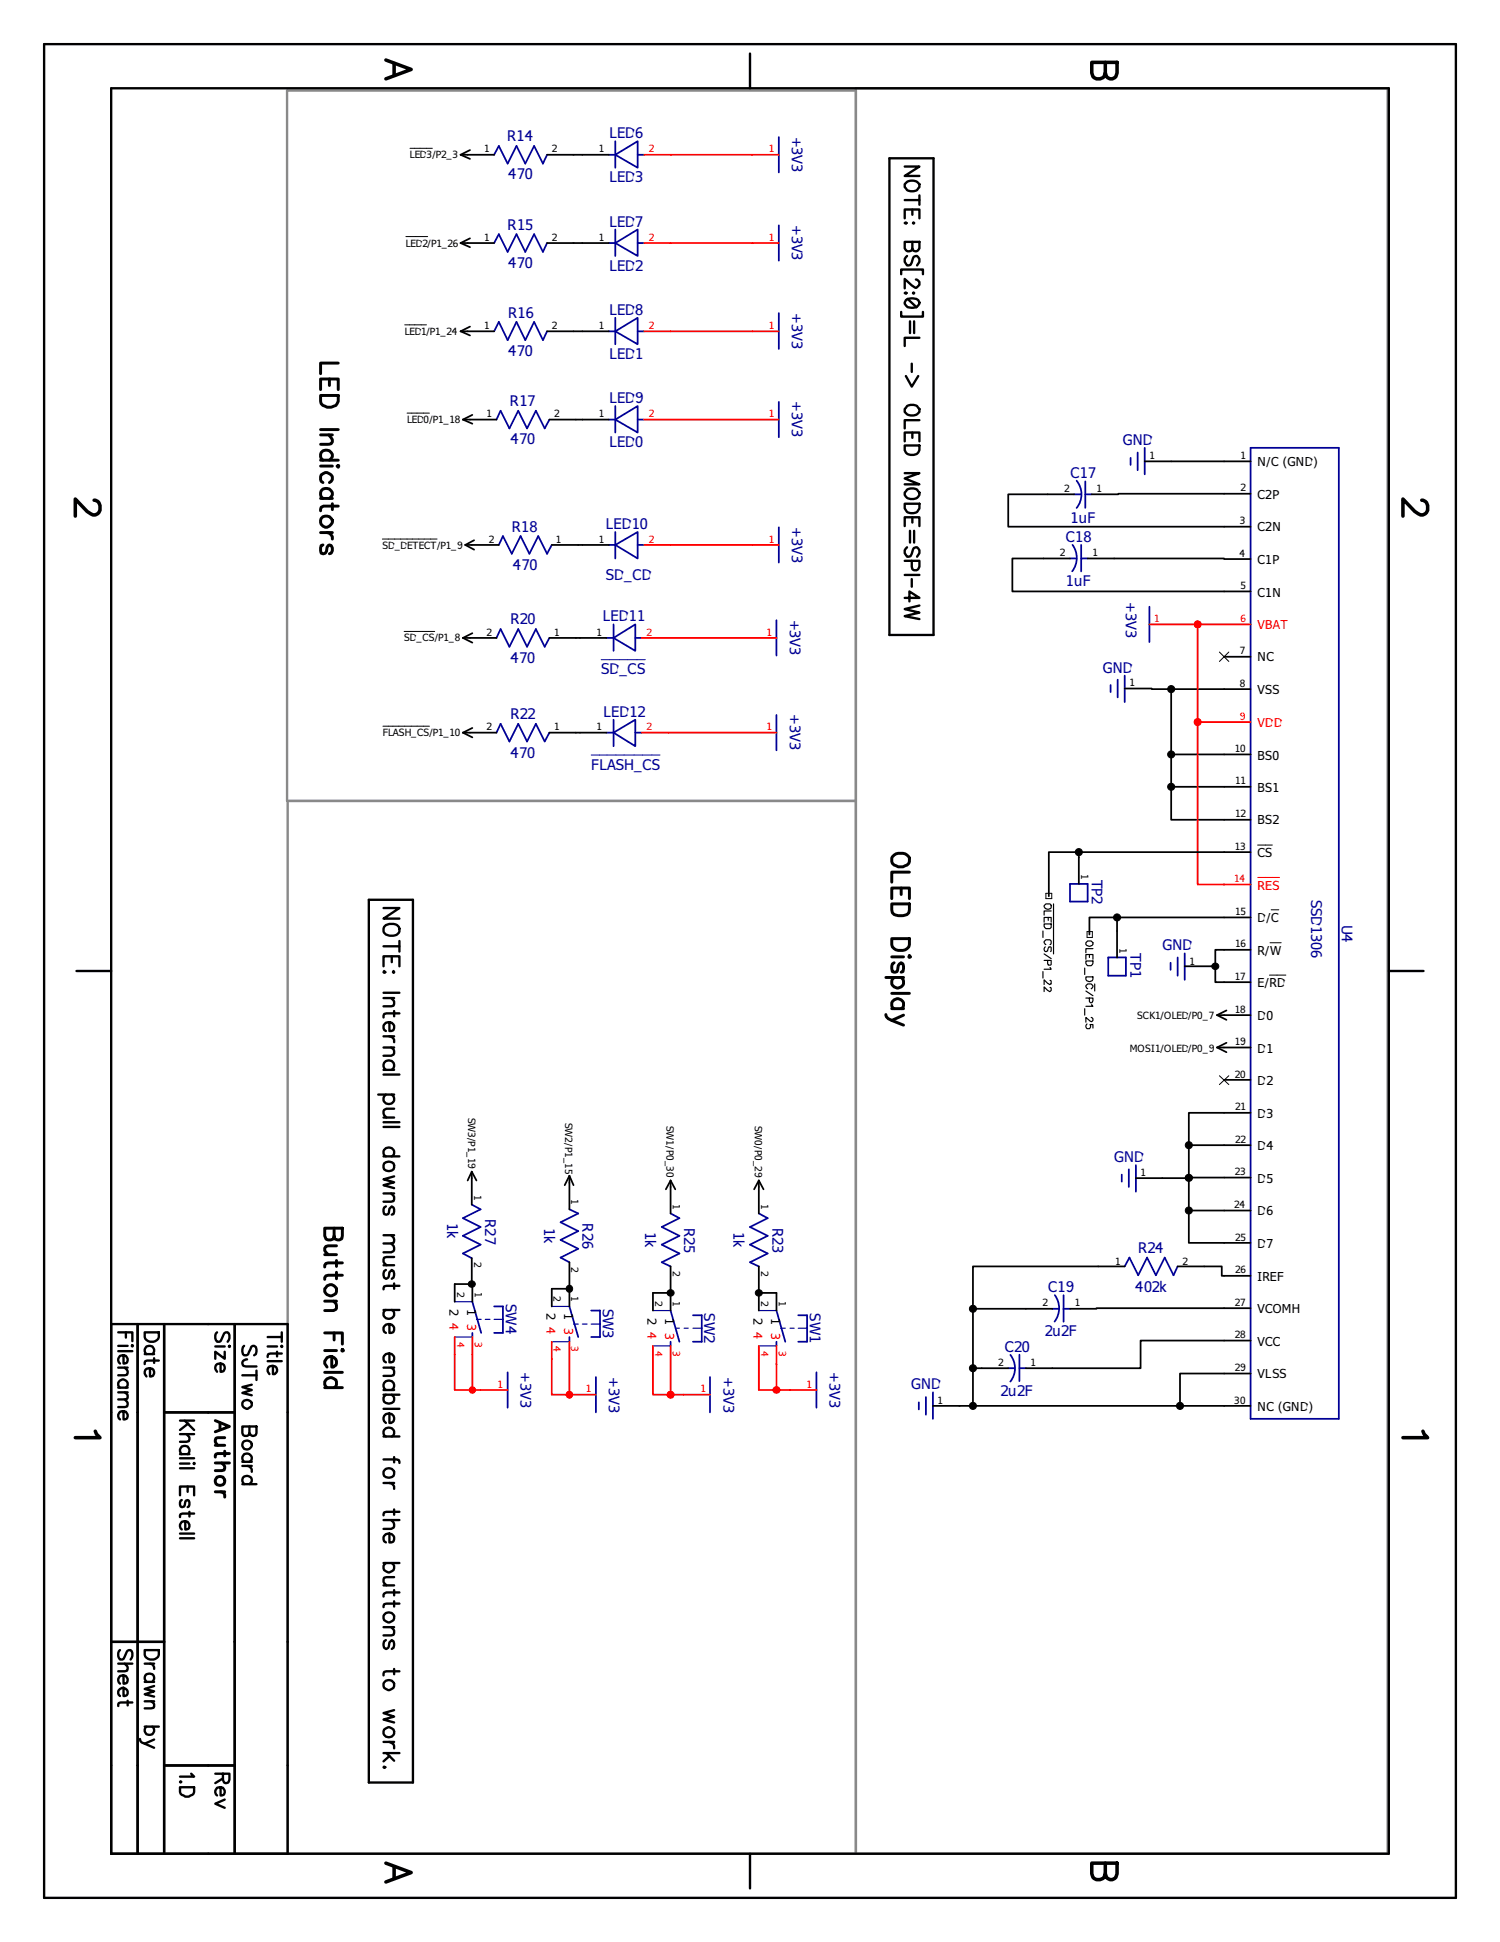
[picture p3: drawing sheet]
<svg xmlns="http://www.w3.org/2000/svg" width="216mm" height="279mm" viewBox="0 0 216 279" stroke-linecap="round" stroke-linejoin="round" font-family="sans-serif">
<path d="M-.1 0h216v279.4" fill="none" stroke="#fff" stroke-width=".34"/>
<path d="M123.2 13h-81.9v102.2h81.9M41.4 115.2v151.5h158.3v-254h-76.5v254" fill="none" stroke="#898989" stroke-width=".34"/>
<g fill="none" stroke="#000" stroke-width=".42">
<path d="M46.1 56v-1.5h2.6v1.5M46.1 56.9h2.6v.8a1.04 1.04 0 0 1-1 .9 1.92 1.92 0 0 1-1.5-.5zM47.4 54.5v1M48.7 52.2h-2.6v1.6M46.1 61.8h2.6M46.1 62.6h1.7M46.1 66.2h2.6M46.1 67.1h1.7M46.1 71.7h1.7M46.1 76.6h1.7M46.2 74.6a.9 .9 0 0 1 1-.3 .9 .9 0 0 1 .6 .9 .87 .87 0 0 1-1.1 .6 .87 .87 0 0 1-.5-1.2zM46.5 66.2a.83 .83 0 0 1-.1-1.3 .83 .83 0 0 1 1.3 .2 .68 .68 0 0 1-.3 1.1"/>
<path d="M46.5 69.4a.79 .79 0 0 1-.2-1.1 .79 .79 0 0 1 1.1-.1l.4 .4v.4l-.4 .4M46.5 71.7a.83 .83 0 0 1-.1-1.3 .83 .83 0 0 1 1.3 .2 .68 .68 0 0 1-.3 1.1M46.5 78.4l-.3 .1-.1 .3 .1 .8 .3 .1 .3-.1 .2-.3 .1-.6 .3-.3 .3 .1 .1 .3v.4l-.1 .4-.3 .1M47.1 76.6a.86 .86 0 0 1 .7 1M47.3 62.6l.5 .6v.4l-.1 .2-1.6 .1M47.8 72.5v.8M48.5 67.1l.2-.1 .1 .1-.1 .1zM48.7 72.8h-2.1l-.4 .2-.1 .5M128.4 129.3v-1.5h2.5v1.5M128.4 130h2.5v.9a.85 .85 0 0 1-.9 .8 1.64 1.64 0 0 1-1.6-.4zM128.4 135h2.5v.9a1.34 1.34 0 0 1-2.2 .6l-.3-.3v-.3zM128.4 137.7h1.6"/>
<path d="M128.4 123.3a1.51 1.51 0 0 1 2.5 .1v.6a1.41 1.41 0 0 1-1.3 .8 1.41 1.41 0 0 1-1.2-.8zM128.7 138.5a1.01 1.01 0 0 0-.3 1.3 .48 .48 0 0 0 .8-.3l.1-.6 .4-.4a1.01 1.01 0 0 1 .3 1.3l-.3 .1M129.7 127.8v.9M130.9 125.5h-2.5v1.4M130.9 137.5l.2 .2-.2 .1-.1-.1zM127.5 146l.1 .3 .2 .3 .6 .2 1.6-.8M127.5 140.6h2.5M128.4 142.9h2.5M128.4 145.1h1.6M128.4 146.8l1.6 .7M128.7 140.6a.85 .85 0 0 0-.1 1.3 .85 .85 0 0 0 1.2 0 .85 .85 0 0 0-.1-1.3M128.7 145.1a.73 .73 0 0 1 0-1.3 .81 .81 0 0 1 1.2 .2 .81 .81 0 0 1-.2 1.1"/>
<path d="M46.7 176.7h2.6l-.1 1.5a.78 .78 0 0 1-1 0l-.1-.4-.1 .4a.76 .76 0 0 1-1.3-.4zM48.1 176.7v1.1M48.4 179.2l-1.5 .1-.2 .3v.3l.5 .6M46.7 191.8h2.6v1.6M46.7 180.5h1.7M46.7 187.2h1.7M46.7 194.3h1.7M46.7 197.4h2.6M46.7 199.6h2.6M47.1 199.6a.84 .84 0 0 1 .3-1.4 .84 .84 0 0 1 1 1l-.1 .3-.2 .1M47.8 195.2v1.5a.76 .76 0 0 0 .7-.8 .76 .76 0 0 0-.7-.7 .89 .89 0 0 0-1.1 1l.4 .5M48 187.2a.89 .89 0 0 1 .3 1.2l-.3 .2h-1.3"/>
<path d="M48.1 191.8v1M48.4 181.4v.8M48.4 183v1M49.3 181.7h-2.1l-.3 .1-.2 .2v.3M49.3 183.5h-2.1l-.3 .1-.2 .2v.3M49.3 194.1l.1 .2-.1 .1-.1-.1z"/>
<circle cx="47.6" cy="185.6" r=".84"/>
</g>
<g fill="none" stroke="#000" stroke-width=".17">
<path d="M150.1 133.9v1M150.1 139.8v.9M150.3 130.3a.7 .7 0 0 1 1-.1v.1a.49 .49 0 0 1-.4 .5 .49 .49 0 0 1-.5-.2zM150.3 132.7v-.7h1v.7M150.3 132.9h1v.4a.3 .3 0 0 1-.3 .3h-.5a.62 .62 0 0 1-.2-.7zM150.3 138.2h1v.6l-.1 .1h-.3l-.1-.7M150.3 137.2l1 .7M150.5 136.2a.36 .36 0 0 0-.2 .4 .36 .36 0 0 0 .3 .3l.2-.1 .2-.6 .3 .1-.1 .6M150.5 135.9a.35 .35 0 0 1-.2-.4 .35 .35 0 0 1 .4-.3h.4l.2 .2v.3l-.2 .2M150.9 132v.4M151.1 139.2l.2 .2h-1M151.3 131.1h-1v.6"/>
<path d="M151.6 130v7.2M156.1 139.3v.9M156.3 135.6a.55 .55 0 0 1 .6-.2 .55 .55 0 0 1 .4 .5 .55 .55 0 0 1-.6 .2 .55 .55 0 0 1-.4-.5zM156.3 138v-.7h1v.7M156.3 138.3h1a.62 .62 0 0 1-.2 .6h-.2a.43 .43 0 0 1-.6-.3zM156.8 137.3v.5M157.3 136.5h-1v.6M151.1 141.1a.32 .32 0 0 1 .2 .3 .32 .32 0 0 1-.3 .2l-.7-.6v.6M151.1 142.1a.32 .32 0 0 1 .2 .3 .32 .32 0 0 1-.3 .3l-.7-.7v.7M156.1 145.1v.9M156.3 140.5h1a.56 .56 0 0 1-.2 .6 .56 .56 0 0 1-.6 0l-.2-.2zM156.3 143.6h1v.4l-.2 .3h-.1l-.2-.2v-.5"/>
<path d="M156.3 142.6l1 .7M156.5 147.3a.36 .36 0 0 0-.2 .5 .36 .36 0 0 0 .5 .1 .36 .36 0 0 0 .1-.5h.4v.5M156.5 142.2a.38 .38 0 0 1-.2-.5 .38 .38 0 0 1 .6-.1 .35 .35 0 0 1 .4 .2 .35 .35 0 0 1-.2 .4M157.1 146.4l.2 .2v.2l-.2 .2-.2-.1-.6-.5v.7M157.1 144.5l.2 .3h-1M157.6 141.6v1"/>
</g>
<g fill="none" stroke="#000" stroke-width=".25">
<path d="M82.6 35h1.2M82.6 22.3h1.2M82.6 47.7h1.2M82.9 60.4h.9M83.2 78.4h.6M150.8 71.1h-5.7v4.7h31.1M161 71h15.2M168.6 66.4h7.6M82.9 91.8h.6M150.2 80.3h-4.5v4.8h30.5M160.4 80.3h15.8M165.8 99.1h10.4"/>
<path d="M168.6 99.1v18.8h7.6M82.9 105.4h.6M168.6 108.5h7.6M168.6 113.2h7.6M160.8 132h-4v2.5M174.3 139h.6M176.2 136.7h-1.3v4.6h1.3M176.2 132h-15.4v1.9M171.1 169.5v4.7h5.1M171.1 174.2v4.6h5.1M171.1 164.8h5.1M171.1 169.4h5.1"/>
<path d="M176.2 160.1h-5.1v9.4h-3.8M65.4 184.7h2.6M67.9 184.7h.1M79.4 185.4h2.6M82 185.4h.1M94 186h2.5M96.5 186h.1M109.2 186h.1M109.2 186h2.6M141.3 196.8h-1.3v5.5M147.7 188.3h-7.7v8.5M157.8 188.2h18.4"/>
<path d="M158.1 182.2h-18.1v6.1M173.3 182.2h2.6v1.4h.3M176.2 197.6h-6.4v4.7M176.2 192.9h-12v3.9h-12.7M138.1 202.3h38.1"/>
</g>
<g fill="#000">
<circle cx="168.6" cy="99.1" r=".51"/>
<circle cx="168.6" cy="108.5" r=".51"/>
<circle cx="168.6" cy="113.2" r=".51"/>
<circle cx="160.8" cy="132" r=".51"/>
<circle cx="174.9" cy="139" r=".49"/>
<circle cx="171.1" cy="174.2" r=".51"/>
<circle cx="171.1" cy="164.8" r=".51"/>
<circle cx="171.1" cy="169.5" r=".49"/>
<circle cx="171.1" cy="169.4" r=".49"/>
<circle cx="67.9" cy="184.7" r=".49"/>
<circle cx="82" cy="185.4" r=".49"/>
<circle cx="96.5" cy="186" r=".49"/>
<circle cx="109.2" cy="186" r=".49"/>
<circle cx="140" cy="196.9" r=".51"/>
<circle cx="140" cy="188.3" r=".51"/>
<circle cx="140" cy="202.3" r=".51"/>
<circle cx="169.8" cy="202.3" r=".51"/>
</g>
<g fill="none" stroke="#000" stroke-width=".14">
<path d="M156.5 134h.7v.9h-.7z"/>
<circle cx="168.6" cy="99.1" r=".51"/>
<circle cx="168.6" cy="108.5" r=".51"/>
<circle cx="168.6" cy="113.2" r=".51"/>
<circle cx="160.8" cy="132" r=".51"/>
<circle cx="174.9" cy="139" r=".49"/>
<circle cx="171.1" cy="174.2" r=".51"/>
<circle cx="171.1" cy="164.8" r=".51"/>
<circle cx="171.1" cy="169.5" r=".49"/>
<circle cx="171.1" cy="169.4" r=".49"/>
<circle cx="67.9" cy="184.7" r=".49"/>
<circle cx="82" cy="185.4" r=".49"/>
<circle cx="96.5" cy="186" r=".49"/>
<circle cx="109.2" cy="186" r=".49"/>
<circle cx="140" cy="196.9" r=".51"/>
<circle cx="140" cy="188.3" r=".51"/>
<circle cx="140" cy="202.3" r=".51"/>
<circle cx="169.8" cy="202.3" r=".51"/>
</g>
<path d="M109.2 196.3v3.7h2.6M111.8 196.3v3.7h1.9" fill="none" stroke="#f00" stroke-width=".25"/>
<circle cx="111.8" cy="200" r=".49" fill="#f00"/>
<circle cx="111.8" cy="200" r=".49" fill="none" stroke="#f00" stroke-width=".14"/>
<path d="M96.5 22.3h11.8M96.5 35h11.8M96.5 47.7h11.8M96.5 78.4h11.8M96.5 60.4h11.8M96.2 91.8h11.8M169.2 89.8h3.2M176.2 89.8h-3.8v14.1h3.8M96.2 105.4h11.8" fill="none" stroke="#f00" stroke-width=".25"/>
<circle cx="172.4" cy="89.8" r=".51" fill="#f00"/>
<circle cx="172.4" cy="89.8" r=".51" fill="none" stroke="#f00" stroke-width=".14"/>
<path d="M172.4 103.9v23.4h3.8" fill="none" stroke="#f00" stroke-width=".25"/>
<circle cx="172.4" cy="103.9" r=".51" fill="#f00"/>
<circle cx="172.4" cy="103.9" r=".51" fill="none" stroke="#f00" stroke-width=".14"/>
<path d="M94 196.3v4.4h2.5M96.5 196.3v4.4h1.9" fill="none" stroke="#f00" stroke-width=".25"/>
<circle cx="96.5" cy="200.7" r=".51" fill="#f00"/>
<circle cx="96.5" cy="200.7" r=".51" fill="none" stroke="#f00" stroke-width=".14"/>
<path d="M65.4 194.9v5.1h3.8M68 194.9v5.1" fill="none" stroke="#f00" stroke-width=".25"/>
<circle cx="68" cy="200" r=".47" fill="#f00"/>
<circle cx="68" cy="200" r=".47" fill="none" stroke="#f00" stroke-width=".14"/>
<path d="M79.4 195.6v5.1h2.6v-5.1" fill="none" stroke="#f00" stroke-width=".25"/>
<circle cx="82" cy="200.7" r=".49" fill="#f00"/>
<circle cx="82" cy="200.7" r=".49" fill="none" stroke="#f00" stroke-width=".14"/>
<g fill="none" stroke="#000" stroke-width=".25">
<path d="M66.3 22.3h4.8M66.3 35h4.8M66.3 22.3l1.3 .6M66.3 35l1.3 .6M67.6 21.6l-1.3 .7M67.6 34.3l-1.3 .7M78.7 22.3h3.9M78.7 35h3.9M83.8 22.3h3.8M83.8 35h3.8M66.3 47.7h4.8M66.3 47.7l1.3 .6"/>
<path d="M67.6 47l-1.3 .7M68 59.7l-1.4 .7M78.7 47.7h3.9M83.8 47.7h3.8M66.6 60.4h4.9M66.6 60.4l1.4 .6M67 78.4h4.8M67 78.4l1.2 .7M68.2 77.7l-1.2 .7M79.1 60.4h3.8M79.4 78.4h3.8M83.8 60.4h3.8"/>
<path d="M83.8 78.4h3.8M150.8 71.1h3.8M157.1 71.1h3.9M164.8 66.4h3.8M66.6 91.8h4.9M66.6 91.8l1.4 .7M68 91.1l-1.4 .7M79.1 91.8h3.8M83.5 91.8h3.8M150.2 80.3h3.8M156.5 80.3h3.9M161.9 99.1h3.9"/>
<path d="M66.6 105.4h4.9M66.6 105.4l1.4 .7M68 104.7l-1.4 .7M79.1 105.4h3.8M83.5 105.4h3.8M155.3 122.6h-4.3v6.3M170.5 139h3.8M176.2 122.6h-20.9v.8M67.9 168.6v4.7M67.9 168.6l.7 1.2M67.9 168.6l-.6 1.2M82 169.2v4.8"/>
<path d="M82 169.2l.6 1.3M82 169.2l-.7 1.3M96.5 169.8v4.8M96.5 169.8l.7 1.3M96.5 169.8l-.7 1.3M109.2 169.8v4.8M109.2 169.8l.7 1.3M109.2 169.8l-.7 1.3M163.5 169.5h3.8M67.9 181v3.8M82 181.6v3.8M96.5 182.2v3.8"/>
<path d="M109.2 182.2v3.8M141.3 196.8h3.8M147.7 188.3h3.8M147.7 196.8h3.8M154 188.3h3.8M158.1 182.2h3.8M169.5 182.2h3.8M134.3 202.3h3.8"/>
</g>
<circle cx="155.3" cy="122.6" r=".51" fill="#000"/>
<g fill="none" stroke="#000" stroke-width=".14">
<path d="M58.4 34h3.2M59 21.3h3.2M58.3 46.7h3.1M58.6 59.4h3.2M55 77.6h7.9M58.2 90.8h4.4M55.1 104.5h6.7M150.5 128.5h.9v.8h-.9z"/>
<circle cx="155.3" cy="122.6" r=".51"/>
</g>
<path d="M86.5 94.9h6.4M85.1 108.6h9.9" fill="none" stroke="#000096" stroke-width=".14"/>
<g fill="none" stroke="#000096" stroke-width=".25">
<path d="M112.1 19.7v5.1M71.1 22.3l.7-1.3 1.3 2.5 1.2-2.5 1.3 2.5 1.3-2.5 1.2 2.5 .6-1.2M71.1 35l.7-1.3 1.3 2.5 1.2-2.5 1.3 2.5 1.3-2.5 1.2 2.5 .6-1.2M87.6 22.3h1M87.6 35h1M88.6 22.3l3.2-2v3.8zM88.6 35l3.2-2v3.8zM88.6 20.3v3.8M88.6 33v3.8M91.8 22.3h.9M91.8 35h.9M112.1 32.4v5.1"/>
<path d="M71.1 47.7l.7-1.4 1.3 2.6 1.2-2.6 1.3 2.6 1.3-2.6 1.2 2.6 .6-1.2M87.6 47.7h1M88.6 47.7l3.2-2v3.8zM88.6 45.7v3.8M88.6 58.4v3.8M91.8 47.7h.9M112.1 45v5.2M112.1 57.8v5.1M71.5 60.4l.6-1.3 1.2 2.5 1.3-2.5 1.3 2.5 1.2-2.5 1.3 2.5 .7-1.2M71.8 78.4l.6-1.3 1.3 2.6 1.2-2.6 1.3 2.6 1.3-2.6 1.2 2.6 .7-1.3M87.6 60.4h1M87.6 78.4h1"/>
<path d="M88.6 60.4l3.2-2v3.8zM88.6 78.4l3.2-1.9v3.8zM88.6 76.5v3.8M91.8 60.4h.9M91.8 78.4h.9M112.1 75.9v5M154.4 78.4a3.2 3.2 0 0 1-.1 3.8M154.6 71.1h1M155 69.2a3.1 3.1 0 0 1 0 3.9M155.6 78.4v3.8M156.2 69.3v3.8M156.2 71.1h.9"/>
<path d="M162.7 65.9v1M163.7 65.1v2.5M164.8 64.4v3.8M71.5 91.8l.6-1.3 1.2 2.5 1.3-2.5 1.3 2.5 1.2-2.5 1.3 2.5 .7-1.2M87.3 91.8h1M88.3 91.8l3.1-2v3.8zM88.3 89.8v3.8M91.4 91.8h1M111.8 89.2v5.1M154 80.3h.9M155.6 80.3h.9M159.9 98.6v1"/>
<path d="M160.9 97.8v2.5M161.9 97.2v3.8M165.4 87.3v5.1M71.5 105.4l.6-1.3 1.2 2.6 1.3-2.6 1.3 2.6 1.2-2.6 1.3 2.6 .7-1.3M87.3 105.4h1M88.3 105.4l3.1-1.9v3.9zM88.3 103.5v3.9M91.4 105.4h1M111.8 102.9v5M168.5 138.5v1M169.5 137.8v2.6M170.5 137.2v3.8"/>
<path d="M67.9 173.3l1.3 .7-2.6 1.3 2.6 1.2-2.6 1.3 2.6 1.3-2.6 1.2 1.3 .7M82 174l1.2 .6-2.5 1.3 2.5 1.2-2.5 1.3 2.5 1.3-2.5 1.2 1.3 .7M96.5 174.6l1.3 .7-2.5 1.2 2.5 1.3-2.5 1.3 2.5 1.2-2.5 1.3 1.2 .6M109.2 174.6l1.3 .7-2.5 1.2 2.5 1.3-2.5 1.3 2.5 1.2-2.5 1.3 1.2 .6M161.5 169v1M162.5 168.2v2.6M163.5 167.6v3.8M73.1 197.4v5.1M85.8 198.1v5.1M102.2 198.1v5.1M117.5 197.4v5.1M145.1 196.8h1"/>
<path d="M145.4 194.9a3.1 3.1 0 0 1 0 3.9M146.7 194.9v3.8M146.7 196.8h1M151.5 188.3h.9M151.8 186.3a3.2 3.2 0 0 1 0 3.8M153.1 186.4v3.8M153.1 188.3h.9M161.9 182.2l.7-1.3 1.2 2.6 1.3-2.6 1.3 2.6 1.2-2.6 1.3 2.6 .6-1.3M132.2 201.8v1M133.3 201v2.5M134.3 200.3v3.8"/>
</g>
<g fill="none" stroke="#f00" stroke-width=".25">
<path d="M92.7 22.3h3.8M92.7 35h3.8M108.3 22.3h3.8M108.3 35h3.8M92.7 47.7h3.8M108.3 47.7h3.8M92.7 60.4h3.8M92.7 78.4h3.8M108.3 60.4h3.8M108.3 78.4h3.8M92.4 91.8h3.8M108 91.8h3.8"/>
<path d="M165.4 89.8h3.8M92.4 105.4h3.8M108 105.4h3.8M69.2 200h3.9M113.7 200h3.8M82 200.7h3.8M98.4 200.7h3.8"/>
</g>
<g fill="#000096">
<circle cx="111.8" cy="188.4" r=".21"/>
<circle cx="111.8" cy="193.5" r=".21"/>
</g>
<path d="M111.8 193v.6M111.8 188.6l1.2 4.4M114.9 189.2h1.3v3.8h-1.3" fill="none" stroke="#000096" stroke-width=".25"/>
<path d="M109.2 193.6h2.6M109.2 188.6h2.6M112.4 191.1h.6M113.7 191.1h.6M114.9 191.1h1.3" fill="none" stroke="#000096" stroke-width=".17"/>
<path d="M109.2 186v2.6M111.8 186v2.6" fill="none" stroke="#000" stroke-width=".25"/>
<path d="M109.2 193.6v2.7M111.8 193.6v2.7" fill="none" stroke="#f00" stroke-width=".25"/>
<g fill="#000096">
<circle cx="96.7" cy="188.4" r=".21"/>
<circle cx="96.7" cy="193.5" r=".21"/>
</g>
<path d="M96.5 193v.6M96.5 188.6l1.3 4.4M99.7 189.2h1.3v3.8h-1.3" fill="none" stroke="#000096" stroke-width=".25"/>
<path d="M94 193.6h2.5M94 188.6h2.5M97.2 191.1h.6M98.5 191.1h.6M99.7 191.1h1.3" fill="none" stroke="#000096" stroke-width=".17"/>
<path d="M94 186v2.6M96.5 186v2.6" fill="none" stroke="#000" stroke-width=".25"/>
<path d="M94 193.6v2.7M96.5 193.6v2.7" fill="none" stroke="#f00" stroke-width=".25"/>
<g fill="#000096">
<circle cx="82" cy="187.8" r=".21"/>
<circle cx="82" cy="192.9" r=".21"/>
</g>
<path d="M82 192.4v.6M82 188l1.2 4.4M85.1 188.6h1.3v3.8h-1.3" fill="none" stroke="#000096" stroke-width=".25"/>
<path d="M79.4 193h2.6M79.4 188h2.6M82.6 190.5h.6M83.8 190.5h.7M85.1 190.5h1.3" fill="none" stroke="#000096" stroke-width=".17"/>
<path d="M79.4 185.4v2.6M82 185.4v2.6" fill="none" stroke="#000" stroke-width=".25"/>
<path d="M79.4 193v2.6M82 193v2.6" fill="none" stroke="#f00" stroke-width=".25"/>
<g fill="#000096">
<circle cx="68.1" cy="187.2" r=".21"/>
<circle cx="68.1" cy="192.3" r=".21"/>
</g>
<path d="M180 64.4h12.7v139.7h-12.7zM154 127.2h2.5v2.5h-2.5zM159.5 137.8h2.6v2.6h-2.6zM68 191.8v.6M68 187.3l1.3 4.5M71.1 188h1.3v3.8h-1.3" fill="none" stroke="#000096" stroke-width=".25"/>
<path d="M65.4 192.4h2.6M65.4 187.3h2.6M68.6 189.8h.7M69.9 189.8h.6M71.1 189.8h1.3" fill="none" stroke="#000096" stroke-width=".17"/>
<g fill="none" stroke="#000" stroke-width=".25">
<path d="M176.2 66.4h3.8M176.2 71h3.8M176.2 75.8h3.8M176.2 80.4h3.8M176.2 85.1h3.8M176.2 94.5h3.8M176.2 99.1h3.8M176.2 108.5h3.8M176.2 113.2h3.8M176.2 117.9h3.8M155.3 123.4v3.8M160.8 133.9v3.9"/>
<path d="M176.2 122.6h3.8M176.2 132h3.8M176.2 136.7h3.8M175.2 146l1.3 .7M175.2 146h4.8M175.2 150.7l1.3 .7M175.2 150.7h4.8M176.2 141.3h3.8M176.2 155.4h3.8M176.5 145.4l-1.3 .6M176.5 150l-1.3 .7M176.2 160.1h3.8"/>
<path d="M176.2 164.8h3.8M176.2 169.4h3.8M176.2 174.2h3.8M176.2 178.8h3.8M65.4 184.7v2.6M68 184.7v2.6M176.2 183.6h3.8M176.2 188.2h3.8M176.2 192.9h3.8M176.2 197.6h3.8M176.2 202.3h3.8"/>
</g>
<path d="M176.2 89.8h3.8M176.2 103.9h3.8M176.2 127.3h3.8M65.4 192.4v2.5M68 192.4v2.5" fill="none" stroke="#f00" stroke-width=".25"/>
<path d="M175.5 93.8l1.4 1.4M176.9 93.8l-1.4 1.4M181 121.6h2.1M182.8 135.6h1.6M183 130.9h1.1M175.5 154.8l1.4 1.2M176.9 154.8l-1.4 1.2M182.7 140.3h2.4" fill="none" stroke="#000" stroke-width=".14"/>
<path d="M181 126.2h3.2" fill="none" stroke="#f00" stroke-width=".14"/>
<g fill="none" stroke="#000" stroke-width=".34">
<path d="M6.4 6.3h203.2v266.7h-203.2zM16 12.7h183.9v254h-183.9zM108 7.7v5M128 22.8h6.4v68.6h-6.4zM129.7 39.5v-.7h3.1v.7M130.2 24h2.1l-2.1 1.3h2.1M130.2 26.5a1.33 1.33 0 0 1 2.1 0v.4a1.22 1.22 0 0 1-2.1 0zM130.2 31.4v-1.3h2.1v1.3M130.2 32.1l.2-.1 .1 .1-.1 .1zM130.2 34.8h2.1v.9a.54 .54 0 0 1-.4 .4 .54 .54 0 0 1-.5-.1l-.1-.3a.56 .56 0 0 1-.5 .5 .56 .56 0 0 1-.6-.5zM130.2 28.8h2.1M130.6 36.8l-.2 .2a.81 .81 0 0 0 .2 1.2 .49 .49 0 0 0 .6-.4l.2-.6a.48 .48 0 0 1 .6-.4l.2 .2a.81 .81 0 0 1-.2 1.2"/>
<path d="M131.3 30.1v.8M131.3 34.8v.9M131.4 32.1l.1-.1 .1 .1-.1 .1zM132.3 28.1v1.4M129.7 44.9v.7h3.1v-.7M130.2 42.2l.2-.1 .1 .1h-.1zM130.4 43.2a1.66 1.66 0 0 1 1.8 0l.1 .3a.92 .92 0 0 1-1.2 .8 .86 .86 0 0 1-.9-.8zM130.4 54.1l.8 1.5 1-1.5M130.6 58.4a1.29 1.29 0 0 1 1.7 .4 .85 .85 0 0 1-.8 1 1.24 1.24 0 0 1-1.3-.5v-.5zM130.6 43l1.3 1.2M131 46.2v1.7M131.2 52.3v1.2"/>
<path d="M131.5 42.1l.1 .1h-.1h-.1zM131.6 46.2v1.7M131.8 40.2l.5 .4a.76 .76 0 0 1-.6 .8l-1.5-1.3v1.4M132.3 48.6h-2.1v1.2M130.2 63.5v-1.3h2.1v1.3M130.2 64.1h2.1v.7a1.15 1.15 0 0 1-1 .7 1.15 1.15 0 0 1-1.1-.7zM130.2 68.1h2.1l-2.1 .7 2.1 .9h-2.1M130.2 72.5h2.1a1.2 1.2 0 0 1-.5 1.2 1.13 1.13 0 0 1-1.6-.5zM130.2 75.7v-1.3h2.1v1.3M130.6 70.4a1.29 1.29 0 0 1 1.7 .5 .95 .95 0 0 1-1.2 .9 .85 .85 0 0 1-.9-.9zM130.6 78.7l-.2 .2a.81 .81 0 0 0 .2 1.2 .49 .49 0 0 0 .6-.4l.2-.6a.48 .48 0 0 1 .6-.4l.2 .2a.81 .81 0 0 1-.2 1.2M131 76.4v1.7"/>
<path d="M131.3 62.2v.8M131.3 74.4v.8M131.6 76.4v1.7M132.3 60.5h-2.1v1.1M130.2 80.7h2.1v.8l-.2 .5h-.5l-.3-.1-.1-1.2M130.2 86h2.1l-1.4-.9v1.4M130.2 82.7h2.1M131.2 83.3v1.1M132.3 87.1l-2.1 .5 2.1 .5-2.1 .5 2.1 .5M11 139.7h5M53.1 129.5h6.3v127h-6.3zM55.2 130.6h2.3l-2.3 1.6h2.3"/>
<path d="M55.2 139v-1.4h2.3v1.4M55.2 136.1h2.3M55.3 139.7l.2 .2-.2 .1-.1-.1zM55.5 133.1a1.53 1.53 0 0 1 1.9 .2 .85 .85 0 0 1-.8 1.3 1.36 1.36 0 0 1-1.4-.6l.1-.7zM56.4 137.6v.8M56.6 139.7l.1 .2-.1 .1v-.1zM57.5 135.4v1.5M199.9 139.7h5M54.4 157.5h2.3M55.2 142.8h2.3M55.2 143.6h1.5M55.2 149.1h1.5"/>
<path d="M55.2 150.7h1.5M55.2 153.9h1.5M55.2 154.6h2.3M55.5 153.9a.75 .75 0 0 1-.1-1.1 .75 .75 0 0 1 1.1 0 .75 .75 0 0 1-.1 1.1M55.5 157.5a.75 .75 0 0 0-.1 1.1 .75 .75 0 0 0 1.1 0 .75 .75 0 0 0-.1-1.1M56 147.1v1.2a.49 .49 0 0 0 .7-.4 .76 .76 0 0 0-.9-.8 .76 .76 0 0 0-.5 1.1l.2 .1M56 149.1a.7 .7 0 0 1 .7 .8M56.3 143.6l.4 .5-.1 .6-1.4 .1M56.3 150.7a.71 .71 0 0 1 .3 1l-.3 .2h-1.1M56.7 159.5h-1.1l-.3 .2a.81 .81 0 0 0 .3 1.1M56.7 145.5v.7M57.5 145.8l-2.2 .1-.1 .5"/>
<path d="M55.2 160.8h1.5M55.2 161.5h2.3M55.2 162.1h2.3M55.2 166.4h2.3M55.2 171.7h1.5M55.2 177.7h1.5M55.3 167.4a.8 .8 0 0 1 1.1-.2 .8 .8 0 0 1 .2 1 .8 .8 0 0 1-1 .2 .8 .8 0 0 1-.3-1zM55.5 166.4a.73 .73 0 0 1-.2-1.1 .73 .73 0 0 1 1.1-.1 .67 .67 0 0 1 0 1.2M55.5 173.6a.79 .79 0 0 0-.2 1.1l.2 .1 .4-.1 .1-.8 .4-.3a.79 .79 0 0 1 .2 1.1l-.2 .1M56.3 171.7l.4 .5-.1 .6-1.4 .1M56.3 177.7a.81 .81 0 0 1 .3 1.1l-1.4 .1M56.3 178.9a.81 .81 0 0 1 .3 1.1l-.3 .2h-1.1"/>
<path d="M56.7 169.2l-1.5 .5 1.5 .4-1.5 .4 1.5 .4M16 190.5h25.4v76.2M17 191.7h2.1v1.3M17 196.8h1.4M17 193.6h1.4M17 194.4h2.1M17 199.6h1.4M17.3 199.6a.6 .6 0 0 1 0-1 .66 .66 0 0 1 .9 .1 .66 .66 0 0 1-.1 .9M17.8 195v1.2a.59 .59 0 0 0 .6-.6 .59 .59 0 0 0-.6-.6 .67 .67 0 0 0-.7 .4 .67 .67 0 0 0 .2 .8M17.9 196.8l.5 .5-.1 .5-1.3 .1M18.1 191.7v.7M19 193.6l.1-.1v.1v.1z"/>
<path d="M19.8 190.5v76.2M20.8 191.7h2.1v.7a1.08 1.08 0 0 1-1.1 .7 1.08 1.08 0 0 1-1-.7zM20.8 194.8h1.4M21.1 194.8a.67 .67 0 0 1-.1-1 .67 .67 0 0 1 1 0 .67 .67 0 0 1-.1 1M21.6 196.8v1.2a.59 .59 0 0 0 .6-.6 .59 .59 0 0 0-.6-.6 .66 .66 0 0 0-.8 .4 .66 .66 0 0 0 .3 .8M22.2 195.4v.7M22.9 195.7h-1.7l-.3 .1-.1 .5M23.6 190.5v76.2M31 193.7h1.3M31.2 191.7a.94 .94 0 0 0 0 1.3h.4a1.94 1.94 0 0 0 .7-1.1l.2-.2h.3a.94 .94 0 0 1 0 1.3M31.8 196.2v1.2a.59 .59 0 0 0 .6-.6 .59 .59 0 0 0-.6-.6 .66 .66 0 0 0-.8 .4 .66 .66 0 0 0 .2 .8M32.3 194.5v1l-1.3-1v1"/>
<path d="M33 193.6l.1 .1-.1 .1-.1-.1zM33.8 190.5v76.2M34.9 197.9h2M35.1 193.6a.99 .99 0 0 0 0 1.4l.5-.1 .6-1.1 .4-.2a.82 .82 0 0 1 0 1.4M35.6 195.6a.65 .65 0 0 0-.7 .4l.2 .5 1.8 .1M36.2 199.2l-1.3 .4 1.3 .4-1.3 .4 1.3 .3M36.9 197.2v1.3M38.5 192.4h2.1M38.5 193.7h1.4M38.5 195.8h2.1M39.3 196.5v1.2a.59 .59 0 0 0 .6-.6 .59 .59 0 0 0-.6-.6 .66 .66 0 0 0-.8 .4 .66 .66 0 0 0 .3 .8M39.9 194.5v.7"/>
<path d="M40.5 193.7l.1-.1v.1v.1zM40.6 194.7h-1.7l-.3 .1-.1 .4M40.6 191.7v1.3M55.2 182h1.5M55.2 188.5h2.3M55.2 196.8h1.5M55.2 200h1.5M55.5 182.7a.71 .71 0 0 0-.3 .7 .71 .71 0 0 0 .4 .6l.3-.2 .1-.8 .4-.3a.75 .75 0 0 1 0 1.3M55.5 188.5a.73 .73 0 0 0-.2 1 .73 .73 0 0 0 1.1 .2 .67 .67 0 0 0 0-1.2M55.5 200a.75 .75 0 0 1-.1-1.1 .75 .75 0 0 1 1.1 0 .75 .75 0 0 1-.1 1.1M56 190.5v1.3a.49 .49 0 0 0 .7-.5 .76 .76 0 0 0-.9-.8 .76 .76 0 0 0-.5 1.1l.2 .2M56 194.7v1.3a.49 .49 0 0 0 .7-.4 .76 .76 0 0 0-.9-.9 .76 .76 0 0 0-.5 1.1l.2 .2"/>
<path d="M56.3 196.8a.78 .78 0 0 1 .3 1.1l-1.4 .1M56.7 180.8l-1.4 .1-.1 .6 .4 .5M56.7 184.7v.7M57.5 185h-1.9l-.3 .1-.1 .4M17 200.3h1.4M17.8 203v1.2a.59 .59 0 0 0 .6-.6 .59 .59 0 0 0-.6-.6 .67 .67 0 0 0-.7 .4 .67 .67 0 0 0 .2 .8M17.9 200.3l.5 .4-.1 .6h-1.3M17.9 201.3l.5 .5-.1 .6h-1.3M23.6 203.2h10.2M25.9 215.1v-1.2h2v1.2M25.9 204.4h2M25.9 206.3h2"/>
<path d="M25.9 209.2h1.4M25.9 209.8h2M25.9 210.6h1.4M25.9 211.2h2M26.2 209.2a.67 .67 0 0 1-.1-1 .67 .67 0 0 1 1 0 .67 .67 0 0 1-.1 1M26.2 215.8a.6 .6 0 0 0 0 1l.3-.1 .3-.8 .2-.1a.6 .6 0 0 1 0 1M26.6 204.4l1.3 1.3M26.7 218.9v1.1a.59 .59 0 0 0 .6-.5 .59 .59 0 0 0-.6-.6 .67 .67 0 0 0-.7 .4 .67 .67 0 0 0 .2 .7M26.8 206.3l.5 .5-.1 .5-1.3 .1M27 213.9v.7M27.1 204.8l-1.2 .9M27.3 217.5v.7"/>
<path d="M27.9 210.6v-.1l.1 .1-.1 .1zM27.9 217.8h-1.7h-.2l-.1 .5M34.9 205.2h2v1a.48 .48 0 0 1-.3 .4 .48 .48 0 0 1-.5-.2l-.2-.2-.1 .2-.2 .2h-.4l-.2-.2zM34.9 210.3h1.3M34.9 210.9h1.3M34.9 213.5h2M35 201.7a.69 .69 0 0 1 .9-.2 .69 .69 0 0 1 .3 .9 .68 .68 0 0 1-1 .2 .68 .68 0 0 1-.2-.9zM35.1 210.3a.68 .68 0 0 1-.1-.9 .68 .68 0 0 1 1-.2 .68 .68 0 0 1 .2 .9l-.3 .2M35.1 213.5a.66 .66 0 0 1-.1-.9 .66 .66 0 0 1 .9-.2 .66 .66 0 0 1 .3 .9l-.3 .2M35.6 210.9a.71 .71 0 0 1 .6 .9M35.9 205.2v1M55.2 210h1.9l.3 .1 .1 .4"/>
<path d="M55.2 200.7h2.3M55.2 202.7h2.3M55.2 206.7h2.3M55.2 213.4h1.5M55.2 218.7h2.3M55.3 211.6a.78 .78 0 0 1 1-.3 .78 .78 0 0 1 .3 1 .89 .89 0 0 1-1.4-.2zM55.5 200.7a.69 .69 0 0 0-.3 .8 .69 .69 0 0 0 .8 .4 .67 .67 0 0 0 .7-.5 .67 .67 0 0 0-.3-.7M55.5 206.7a.73 .73 0 0 1-.2-1.1 .73 .73 0 0 1 1.1-.1 .67 .67 0 0 1 0 1.2M56 203.4v1.3a.69 .69 0 0 0 .7-.8 .69 .69 0 0 0-.8-.5 .73 .73 0 0 0-.7 .5 .73 .73 0 0 0 .3 .8M56 213.4a.7 .7 0 0 1 .7 .8M56.3 218.7a.81 .81 0 0 1 .3 1.1l-.3 .2h-1.1M56.7 209.6v.8"/>
<path d="M56.7 217.2v.7M57.5 217.5h-1.9l-.3 .1-.1 .4M16 236.2h7.6M17 239.4h2.1M17.3 237.4a.94 .94 0 0 0 0 1.4h.3a1.94 1.94 0 0 0 .7-1.2l.2-.2h.3a.94 .94 0 0 1 0 1.4M17.9 239.4l.5 .5-.1 .5-1.3 .1M20.8 237.4h2.1v.7a1.08 1.08 0 0 1-1.1 .7 1.08 1.08 0 0 1-1-.7zM20.8 239.4h1.4M21.6 239.4a.68 .68 0 0 1 .6 .7M25.9 220.6h2M25.9 221.3h2M55.2 224.9h2.3"/>
<path d="M55.2 228.1h1.5M55.2 234.1h1.5M55.3 232.3a.76 .76 0 0 1 1.3 0 .76 .76 0 0 1-.7 1.1 .72 .72 0 0 1-.6-1.1zM55.5 224.9a.73 .73 0 0 0-.2 1 .73 .73 0 0 0 1.1 .2 .67 .67 0 0 0 0-1.2M55.5 236a.71 .71 0 0 0-.3 .6 .71 .71 0 0 0 .4 .6l.3-.1 .1-.8 .4-.3a.75 .75 0 0 1 0 1.2M56 220.6v1.3a.49 .49 0 0 0 .7-.4 .76 .76 0 0 0-.9-.9 .76 .76 0 0 0-.5 1.1l.2 .2M56.3 234.1l.4 .5-.1 .6-1.4 .1M56.7 226.9l-1.4 .1-.1 .6 .4 .5M56.7 228.8v.7M56.7 230.4v.7M57.5 229.1h-1.9l-.3 .2-.1 .4M57.5 230.7h-1.9l-.3 .1-.1 .4"/>
<path d="M17.8 241v1.2a.59 .59 0 0 0 .6-.6 .59 .59 0 0 0-.6-.6 .67 .67 0 0 0-.7 .4 .67 .67 0 0 0 .2 .8M17.8 242.8v1.2a.48 .48 0 0 0 .6-.3 .68 .68 0 0 0-.9-.9 .68 .68 0 0 0-.2 1.2M18.4 244.7v.7M19.1 244.9h-1.7l-.3 .1-.1 .4M20.2 250.2v.3l.2 .2 .4 .2 1.4-.6M20.8 242h1.4M20.8 244.8h1.4M20.8 248.4h2.1M20.8 250.9l1.4 .6M21.1 242a.67 .67 0 0 1-.1-1 .67 .67 0 0 1 1 0 .67 .67 0 0 1-.1 1M21.1 248.4a.67 .67 0 0 0-.1 1 .67 .67 0 0 0 1 0 .67 .67 0 0 0-.1-1M21.8 244.8l.4 .4-.1 .5-1.3 .1"/>
<path d="M22.2 242.6l-1.4 .4 1.4 .3-1.4 .5 1.4 .3M23.6 254h10.2M25.9 256.4l.1-.1 .1 .1-.1 .1zM25.9 257.1h2v1l-.7 .4h-.5l-.7-.4zM27.5 255.2l.4 .4h-2M31 255.2h2l-.1 1.1a.45 .45 0 0 1-.6 .2l-.2-.5v-.8M31.8 257.1v1.2a.59 .59 0 0 0 .6-.6 .59 .59 0 0 0-.6-.6 .67 .67 0 0 0-.8 .4 .67 .67 0 0 0 .2 .8M32.1 255.9l-1.1 .6M32.3 258.9l-1.3 .6 1.3 .6M55.2 254.3l.1-.1 .2 .1h-.2zM55.2 250.6h1.5M55.2 252.2h2.3"/>
<path d="M55.3 242.1a.76 .76 0 0 1 1.3-.1 .76 .76 0 0 1-.7 1.2 .72 .72 0 0 1-.6-1.1zM55.3 248.8a.8 .8 0 0 1 .9-.3 .8 .8 0 0 1 .5 .9 .78 .78 0 0 1-1 .5 .78 .78 0 0 1-.4-1.1zM55.6 252.2l1.1 1.1M56 250.6a.73 .73 0 0 1 .7 .9M56 252.6l-.8 .8M56.7 246l-1.5 .5 1.5 .5-1.5 .4 1.5 .4M56.7 240.1v.8M57.5 240.5h-2.2l-.1 .5M108 266.7v5"/>
<circle cx="35.6" cy="207.9" r=".69"/>
</g>
<path d="M55.5 8.6l3.7 1.4-3.7 1.3M56.7 9.1v1.7M157.1 9h3.7v1.5l-.2 .5a.82 .82 0 0 1-1.3 0l-.2-.5a.98 .98 0 0 1-1 .9 .98 .98 0 0 1-1-.9zM159.1 9v1.5M13.5 72a.85 .85 0 0 1 .9 .7v.7a.87 .87 0 0 1-1.4 .5l-.5-.3-1.7-1.8v2.5M204.6 72a.85 .85 0 0 1 .9 .7v.7a.87 .87 0 0 1-1.4 .5l-.5-.3-1.7-1.8v2.5M13.7 205.9l.2 .4 .5 .5h-3.6M204.8 205.9l.2 .4 .5 .5h-3.6M55.5 268.1l3.7 1.3-3.7 1.4M56.7 268.6v1.7M157.1 268.1h3.7v1.5l-.2 .5a.82 .82 0 0 1-1.3 0l-.2-.5a.98 .98 0 0 1-1 .8 .98 .98 0 0 1-1-.8zM159.1 268.1v1.5" fill="none" stroke="#000" stroke-width=".51"/>
<g fill="none" stroke="#000" stroke-width=".42">
<path d="M31 204.4l2 .8-2 .8M31 207.9h1.3M31 210.5h2M31 214.6h1.3M31.7 204.7v1M31.8 214.6a.6 .6 0 0 1 .5 .8M31.9 210.5l.4 .5v.5l-1.3 .1M32.3 206.8h-1a.48 .48 0 0 0-.2 .8l.2 .3M32.3 208.8v.7M33 209.1h-1.7l-.2 .1-.1 .4"/>
<circle cx="31.7" cy="213.1" r=".69"/>
</g>
<g font-size="2.1" fill="#000096">
<text x="73" y="20.3">R14</text>
<text x="87.7" y="19.9">LED6</text>
<text x="114" y="19.6" transform="rotate(90 114 19.6)">+3V3</text>
<text x="73.2" y="25.8">470</text>
<text x="87.7" y="26.2">LED3</text>
<text x="73.1" y="33">R15</text>
<text x="87.7" y="32.6">LED7</text>
<text x="114" y="32.3" transform="rotate(90 114 32.3)">+3V3</text>
<text x="73.2" y="38.5">470</text>
<text x="87.7" y="38.9">LED2</text>
<text x="73.2" y="45.7">R16</text>
<text x="87.7" y="45.3">LED8</text>
<text x="114" y="45" transform="rotate(90 114 45)">+3V3</text>
<text x="73.2" y="51.2">470</text>
<text x="87.7" y="51.6">LED1</text>
<text x="73.4" y="58.4">R17</text>
<text x="87.7" y="58">LED9</text>
<text x="114" y="57.7" transform="rotate(90 114 57.7)">+3V3</text>
<text x="73.5" y="63.9">470</text>
<text x="87.7" y="64.3">LED0</text>
<text x="161.6" y="64">GND</text>
<text x="154.1" y="68.7">C17</text>
<text x="73.7" y="76.5">R18</text>
<text x="87.2" y="76.1">LED10</text>
<text x="114" y="75.9" transform="rotate(90 114 75.9)">+3V3</text>
<text x="153.4" y="78">C18</text>
<text x="154.1" y="75.2">1uF</text>
<text x="73.8" y="82">470</text>
<text x="87.2" y="83.4">SD_CD</text>
<text x="73.5" y="89.8">R20</text>
<text x="86.8" y="89.4">LED11</text>
<text x="113.7" y="89.2" transform="rotate(90 113.7 89.2)">+3V3</text>
<text x="153.4" y="84.3">1uF</text>
<text x="162.1" y="86.6" transform="rotate(90 162.1 86.6)">+3V3</text>
<text x="73.5" y="95.3">470</text>
<text x="86.5" y="97">SD_CS</text>
<text x="158.7" y="96.8">GND</text>
<text x="73.5" y="103.5">R22</text>
<text x="86.9" y="103.1">LED12</text>
<text x="113.7" y="102.8" transform="rotate(90 113.7 102.8)">+3V3</text>
<text x="73.5" y="109.1">470</text>
<text x="85.1" y="110.7">FLASH_CS</text>
<text x="157.1" y="126.6" transform="rotate(90 157.1 126.6)">TP2</text>
<text x="188.7" y="129.5" transform="rotate(90 188.7 129.5)">SSD1306</text>
<text x="162.7" y="137.2" transform="rotate(90 162.7 137.2)">TP1</text>
<text x="167.3" y="136.7">GND</text>
<text x="193.1" y="133" transform="rotate(90 193.1 133)">U4</text>
<text x="160.4" y="167.2">GND</text>
<text x="64.3" y="176" transform="rotate(90 64.3 176)">1k</text>
<text x="69.8" y="175.4" transform="rotate(90 69.8 175.4)">R27</text>
<text x="78.3" y="176.6" transform="rotate(90 78.3 176.6)">1k</text>
<text x="83.8" y="176" transform="rotate(90 83.8 176)">R26</text>
<text x="92.9" y="177.3" transform="rotate(90 92.9 177.3)">1k</text>
<text x="98.5" y="176.6" transform="rotate(90 98.5 176.6)">R25</text>
<text x="105.6" y="177.3" transform="rotate(90 105.6 177.3)">1k</text>
<text x="111.2" y="176.6" transform="rotate(90 111.2 176.6)">R23</text>
<text x="150.9" y="185.9">C19</text>
<text x="163.4" y="185.8">402k</text>
<text x="163.8" y="180.3">R24</text>
<text x="72.8" y="187.6" transform="rotate(90 72.8 187.6)">SW4</text>
<text x="86.8" y="188.3" transform="rotate(90 86.8 188.3)">SW3</text>
<text x="101.3" y="189" transform="rotate(90 101.3 189)">SW2</text>
<text x="116.6" y="189" transform="rotate(90 116.6 189)">SW1</text>
<text x="74.9" y="197.4" transform="rotate(90 74.9 197.4)">+3V3</text>
<text x="119.4" y="197.4" transform="rotate(90 119.4 197.4)">+3V3</text>
<text x="144.6" y="194.5">C20</text>
<text x="150.4" y="192.3">2u2F</text>
<text x="87.6" y="198.1" transform="rotate(90 87.6 198.1)">+3V3</text>
<text x="104.1" y="198.1" transform="rotate(90 104.1 198.1)">+3V3</text>
<text x="131.1" y="199.9">GND</text>
<text x="144" y="200.9">2u2F</text>
</g>
<g font-size="1.8">
<text x="181" y="67.1">N/C (GND)</text>
<text x="181" y="71.8">C2P</text>
<text x="181" y="76.5">C2N</text>
<text x="181" y="81.1">C1P</text>
<text x="181" y="85.9">C1N</text>
<text x="181" y="95.2">NC</text>
<text x="181" y="99.9">VSS</text>
<text x="181" y="109.3">BS0</text>
<text x="181" y="114">BS1</text>
<text x="181" y="118.6">BS2</text>
<text x="181" y="123.4">CS</text>
<text x="181" y="132.7">D/C</text>
<text x="181" y="137.4">R/W</text>
<text x="181" y="142.1">E/RD</text>
<text x="181" y="146.7">D0</text>
<text x="181" y="151.5">D1</text>
<text x="181" y="156.1">D2</text>
<text x="181" y="160.8">D3</text>
<text x="181" y="165.5">D4</text>
<text x="181" y="170.2">D5</text>
<text x="181" y="174.8">D6</text>
<text x="181" y="179.6">D7</text>
<text x="181" y="184.2">IREF</text>
<text x="64.7" y="188.3" transform="rotate(90 64.7 188.3)">2</text>
<text x="67.2" y="188.3" transform="rotate(90 67.2 188.3)">1</text>
<text x="78.7" y="189" transform="rotate(90 78.7 189)">2</text>
<text x="81.2" y="189" transform="rotate(90 81.2 189)">1</text>
<text x="93.2" y="189.6" transform="rotate(90 93.2 189.6)">2</text>
<text x="95.8" y="189.6" transform="rotate(90 95.8 189.6)">1</text>
<text x="108.5" y="189.6" transform="rotate(90 108.5 189.6)">2</text>
<text x="111" y="189.6" transform="rotate(90 111 189.6)">1</text>
<text x="181" y="188.9">VCOMH</text>
<text x="181" y="193.6">VCC</text>
<text x="181" y="198.3">VLSS</text>
<text x="181" y="202.9">NC (GND)</text>
</g>
<g font-size="1.8" fill="#f00">
<text x="181" y="90.5">VBAT</text>
<text x="181" y="104.6">VDD</text>
<text x="181" y="128">RES</text>
<text x="64.7" y="190.3" transform="rotate(90 64.7 190.3)">4</text>
<text x="67.2" y="190.5" transform="rotate(90 67.2 190.5)">3</text>
<text x="78.7" y="190.9" transform="rotate(90 78.7 190.9)">4</text>
<text x="81.2" y="191.1" transform="rotate(90 81.2 191.1)">3</text>
<text x="93.2" y="191.6" transform="rotate(90 93.2 191.6)">4</text>
<text x="95.8" y="191.8" transform="rotate(90 95.8 191.8)">3</text>
<text x="108.5" y="191.6" transform="rotate(90 108.5 191.6)">4</text>
<text x="111" y="191.8" transform="rotate(90 111 191.8)">3</text>
</g>
<g font-size="1.4">
<text x="59" y="22.8">LED3/P2_3</text>
<text x="69.7" y="21.9">1</text>
<text x="79.4" y="21.9">2</text>
<text x="86.2" y="21.9">1</text>
<text x="58.4" y="35.5">LED2/P1_26</text>
<text x="69.7" y="34.6">1</text>
<text x="79.4" y="34.6">2</text>
<text x="86.2" y="34.6">1</text>
<text x="69.7" y="47.3">1</text>
<text x="79.4" y="47.3">2</text>
<text x="86.2" y="47.3">1</text>
<text x="58.3" y="48.2">LED1/P1_24</text>
<text x="58.6" y="60.9">LED0/P1_18</text>
<text x="70" y="60">1</text>
<text x="79.8" y="60">2</text>
<text x="86.2" y="60">1</text>
<text x="153.2" y="70.8">2</text>
<text x="157.8" y="70.8">1</text>
<text x="165.4" y="66">1</text>
<text x="178.6" y="66">1</text>
<text x="178.6" y="70.7">2</text>
<text x="178.5" y="75.4">3</text>
<text x="55" y="79">SD_DETECT/P1_9</text>
<text x="70.4" y="78.1">2</text>
<text x="80" y="78.1">1</text>
<text x="86.2" y="78.1">1</text>
<text x="152.6" y="80">2</text>
<text x="157.2" y="80">1</text>
<text x="178.4" y="80.1">4</text>
<text x="178.6" y="84.8">5</text>
<text x="58.2" y="92.3">SD_CS/P1_8</text>
<text x="70" y="91.4">2</text>
<text x="79.8" y="91.4">1</text>
<text x="85.9" y="91.4">1</text>
<text x="178.5" y="94.1">7</text>
<text x="162.6" y="98.7">1</text>
<text x="178.5" y="98.8">8</text>
<text x="55.1" y="105.9">FLASH_CS/P1_10</text>
<text x="70" y="105.1">2</text>
<text x="79.8" y="105.1">1</text>
<text x="85.9" y="105.1">1</text>
<text x="177.7" y="108.2">10</text>
<text x="177.8" y="112.9">11</text>
<text x="177.8" y="117.6">12</text>
<text x="155.6" y="125.7" transform="rotate(90 155.6 125.7)">1</text>
<text x="177.7" y="122.3">13</text>
<text x="177.8" y="131.7">15</text>
<text x="161.1" y="136.4" transform="rotate(90 161.1 136.4)">1</text>
<text x="177.8" y="136.3">16</text>
<text x="171.2" y="138.8">1</text>
<text x="177.7" y="141">17</text>
<text x="163.7" y="146.6">SCK1/OLED/P0_7</text>
<text x="177.7" y="145.7">18</text>
<text x="162.6" y="151.3">MOSI1/OLED/P0_9</text>
<text x="177.7" y="150.4">19</text>
<text x="177.7" y="155">20</text>
<text x="67.4" y="160.8" transform="rotate(90 67.4 160.8)">SW3/P1_19</text>
<text x="81.4" y="161.5" transform="rotate(90 81.4 161.5)">SW2/P1_15</text>
<text x="95.9" y="162" transform="rotate(90 95.9 162)">SW1/P0_30</text>
<text x="108.6" y="162" transform="rotate(90 108.6 162)">SW0/P0_29</text>
<text x="177.8" y="159.8">21</text>
<text x="177.8" y="164.4">22</text>
<text x="68.2" y="172" transform="rotate(90 68.2 172)">1</text>
<text x="82.2" y="172.6" transform="rotate(90 82.2 172.6)">1</text>
<text x="96.9" y="173.2" transform="rotate(90 96.9 173.2)">1</text>
<text x="109.6" y="173.2" transform="rotate(90 109.6 173.2)">1</text>
<text x="164.2" y="169.2">1</text>
<text x="177.6" y="173.8">24</text>
<text x="177.7" y="169.1">23</text>
<text x="177.8" y="178.5">25</text>
<text x="65.8" y="185.9" transform="rotate(90 65.8 185.9)">2</text>
<text x="68.2" y="181.6" transform="rotate(90 68.2 181.6)">2</text>
<text x="68.3" y="185.9" transform="rotate(90 68.3 185.9)">1</text>
<text x="82.2" y="182.3" transform="rotate(90 82.2 182.3)">2</text>
<text x="96.9" y="182.9" transform="rotate(90 96.9 182.9)">2</text>
<text x="109.6" y="182.9" transform="rotate(90 109.6 182.9)">2</text>
<text x="160.5" y="181.9">1</text>
<text x="170.2" y="181.9">2</text>
<text x="177.8" y="183.2">26</text>
<text x="79.7" y="186.5" transform="rotate(90 79.7 186.5)">2</text>
<text x="82.2" y="186.5" transform="rotate(90 82.2 186.5)">1</text>
<text x="94.3" y="187.2" transform="rotate(90 94.3 187.2)">2</text>
<text x="96.9" y="187.2" transform="rotate(90 96.9 187.2)">1</text>
<text x="109.6" y="187.2" transform="rotate(90 109.6 187.2)">2</text>
<text x="112.1" y="187.2" transform="rotate(90 112.1 187.2)">1</text>
<text x="150" y="188">2</text>
<text x="154.7" y="188">1</text>
<text x="177.7" y="187.9">27</text>
<text x="143.7" y="196.5">2</text>
<text x="148.3" y="196.5">1</text>
<text x="177.7" y="192.5">28</text>
<text x="177.7" y="197.3">29</text>
<text x="135" y="201.9">1</text>
<text x="177.6" y="201.9">30</text>
</g>
<g font-size="1.4" fill="#f00">
<text x="93.4" y="21.9">2</text>
<text x="110.7" y="21.9">1</text>
<text x="93.4" y="34.6">2</text>
<text x="110.7" y="34.6">1</text>
<text x="93.4" y="47.3">2</text>
<text x="110.7" y="47.3">1</text>
<text x="93.4" y="60">2</text>
<text x="110.7" y="60">1</text>
<text x="93.4" y="78.1">2</text>
<text x="110.7" y="78.1">1</text>
<text x="166.1" y="89.5">1</text>
<text x="178.6" y="89.5">6</text>
<text x="93" y="91.4">2</text>
<text x="110.3" y="91.4">1</text>
<text x="93" y="105.1">2</text>
<text x="110.3" y="105.1">1</text>
<text x="178.5" y="103.5">9</text>
<text x="177.6" y="126.9">14</text>
<text x="65.8" y="193" transform="rotate(90 65.8 193)">4</text>
<text x="68.3" y="193" transform="rotate(90 68.3 193)">3</text>
<text x="79.7" y="193.7" transform="rotate(90 79.7 193.7)">4</text>
<text x="82.2" y="193.7" transform="rotate(90 82.2 193.7)">3</text>
<text x="94.3" y="194.3" transform="rotate(90 94.3 194.3)">4</text>
<text x="96.9" y="194.3" transform="rotate(90 96.9 194.3)">3</text>
<text x="109.6" y="194.3" transform="rotate(90 109.6 194.3)">4</text>
<text x="112.1" y="194.3" transform="rotate(90 112.1 194.3)">3</text>
<text x="71.6" y="199.7">1</text>
<text x="84.3" y="200.3">1</text>
<text x="100.8" y="200.3">1</text>
<text x="116.1" y="199.7">1</text>
</g>
</svg>
